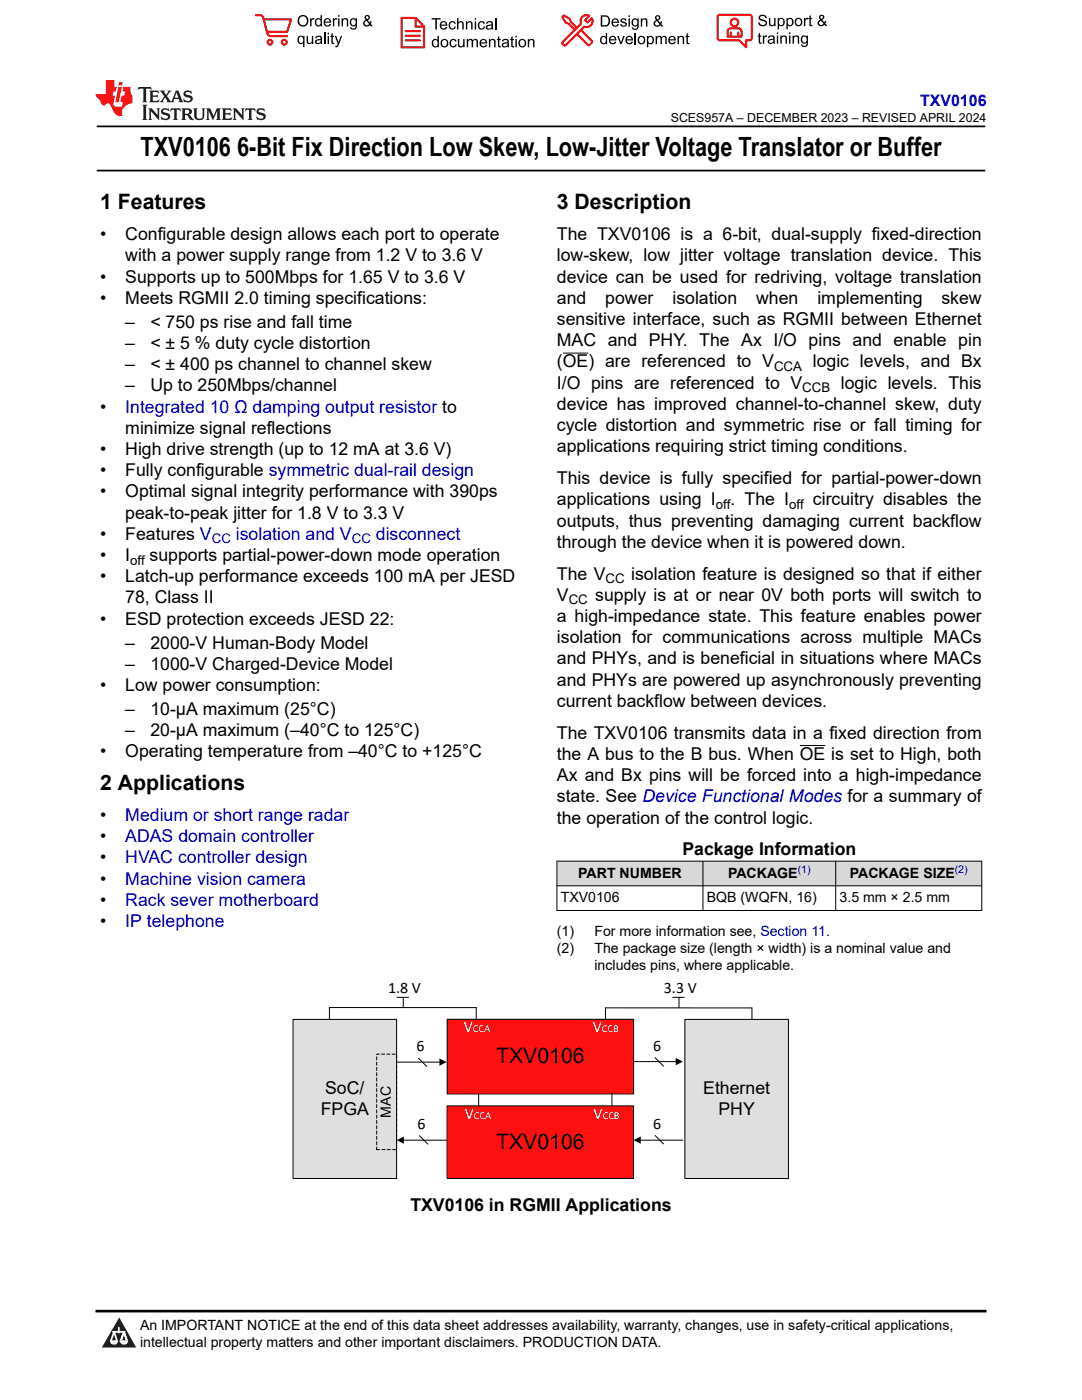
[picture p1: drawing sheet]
<svg xmlns="http://www.w3.org/2000/svg" width="216mm" height="279mm" viewBox="0 0 216 279" stroke-linecap="round" stroke-linejoin="round" font-family="sans-serif">
<path d="M19.3 25.2h177.3M19.3 34h177.3" fill="none" stroke="#000" stroke-width=".35"/>
<path d="M112.3 70.5h5.1M159.6 148.8h5.1" fill="none" stroke="#000" stroke-width=".2"/>
<g fill="#d8d8d8">
<path d="M111.1 171.9h84.8v4.9h-84.8z" fill-rule="evenodd"/>
<path d="M111.2 171.9h29v4.8h-29z" fill-rule="evenodd"/>
<path d="M140.3 171.9h26.4v4.8h-26.4z" fill-rule="evenodd"/>
<path d="M166.8 171.9h29v4.8h-29z" fill-rule="evenodd"/>
</g>
<path d="M111.1 171.9h84.9M111.1 176.8h84.9M111.1 171.8v10M140.3 171.8v10M166.8 171.8v10M195.9 171.8v10M111.1 181.7h84.9" fill="none" stroke="#000" stroke-width=".2"/>
<path d="M89.2 203.4h37.2v14.9h-37.2z" fill-rule="evenodd" fill="#ff1010"/>
<path d="M65.7 212h22M89.2 203.4h37.2v14.9h-37.2zM95 201.1v2.3M120.8 201.1v2.3M126.4 211.9h8.4M80.6 227.5h8.6" fill="none" stroke="#000" stroke-width=".2"/>
<path d="M87.7 211.2l1.4 .8-1.4 .7zM134.8 211.1l1.5 .8-1.5 .7zM79.1 227.5l1.5-.7v1.5z" fill="#000"/>
<path d="M58.5 203.4h20.6v31.8h-20.6z" fill-rule="evenodd" fill="#dfdfdf"/>
<path d="M58.5 203.4h20.6v31.8h-20.6z" fill="none" stroke="#000" stroke-width=".2"/>
<path d="M136.7 203.4h20.6v31.8h-20.6z" fill-rule="evenodd" fill="#dfdfdf"/>
<path d="M136.7 203.4h20.6v31.8h-20.6z" fill="none" stroke="#000" stroke-width=".2"/>
<path d="M75.2 210.4h3.9v19h-3.9z" fill="none" stroke="#000" stroke-width=".2" stroke-dasharray=".6 .4"/>
<path d="M89.2 220.7h37.2v14.5h-37.2z" fill-rule="evenodd" fill="#ff1010"/>
<g fill="none" stroke="#000" stroke-width=".2">
<path d="M79.2 199h2.3M80.5 199v2.1M134.2 199h2.3M135.5 199v2.1M83.5 211.2l1.7 1.7M95 201.1h-29.3v2.3M95.5 218.3v2.4M120.8 201.1l29.2 .1v2.1M122.1 218.3v2.4M130.7 211.1l1.7 1.7M83.7 226.7l1.7 1.6M89.2 220.7h37.2v14.5h-37.2z"/>
<path d="M127.9 227.5h8.4M130.7 226.6l1.7 1.7"/>
</g>
<path d="M126.4 227.5l1.5-.7v1.5z" fill="#000"/>
<path d="M0 0h215.9v23.8h-215.9z" fill-rule="evenodd" fill="#fff"/>
<path d="M27.7 17.4l-.2 .6 .5-.3h.6v.1v2.2l-.2 .4h1l-.2-.4v-2.2v-.1h.5l.5 .3-.1-.6zM29.8 18.1l.2 .4v1.5l-.2 .4h1.9l.1-.6a1.08 1.08 0 0 1-1.3 .2v-.7h.6l.4 .2v-.6l-.4 .2h-.6v-.6l.2-.1a1 1 0 0 1 1 .2l-.1-.5zM31.8 18.1l1 1.1-1 1.2h.9l-.2-.2 .4-.7 .5 .7-.2 .2h1.6l-.2-.2 .1-.4h1l.1 .4-.1 .2h.9l-.2-.3-.8-2h-.5l-1 2.2-.8-1.1 .9-1.1h-.8l.2 .2-.5 .7-.3-.7 .1-.2zM35.2 18.5l.4 1h-.8zM36.8 18.2a.65 .65 0 0 0-.2 .7 .65 .65 0 0 0 .6 .5l.7 .2 .1 .2a.79 .79 0 0 1-.7 .4 .79 .79 0 0 1-.7-.5l.1 .7 .2-.1a.93 .93 0 0 0 1.1 .1 .93 .93 0 0 0 .4-1 1.46 1.46 0 0 0-1.2-.6l-.1-.3a1.09 1.09 0 0 1 1.2 .2l-.2-.6-.1 .1-.6-.2zM28.4 20.9l.2 .4v2.3l-.2 .3h1l-.2-.3v-2.3l.2-.4zM29.6 21.6l.2 .4v1.6l-.2 .3h.8l-.3-.3v-1.4l1.7 1.8v-2l.2-.4h-.8l.2 .2 .1 1.1-1.2-1.3zM32.3 21.8a.65 .65 0 0 0-.2 .7 .65 .65 0 0 0 .7 .4l.6 .2 .1 .2a.79 .79 0 0 1-.7 .4 .79 .79 0 0 1-.7-.5l.1 .7 .2-.1a.93 .93 0 0 0 1.1 .1 .93 .93 0 0 0 .4-.9 1.46 1.46 0 0 0-1.2-.6l-.1-.4a1.09 1.09 0 0 1 1.2 .2l-.2-.6-.1 .1-.6-.1zM34.1 21.6l-.1 .7a.63 .63 0 0 1 .7-.4l.1 1.7-.3 .3h1l-.2-.3v-1.7a.66 .66 0 0 1 .8 .4l-.1-.7zM36.2 21.6l.2 .4v1.6l-.2 .3h.9l-.2-.2v-.7h.5l.1 .2a.79 .79 0 0 0 1.2 .6l-1-.9a.61 .61 0 0 0 .6-.6 .61 .61 0 0 0-.5-.6zM36.9 21.9h.2a.47 .47 0 0 1 .5 .1 .47 .47 0 0 1 .1 .5l-.2 .2h-.6zM38.5 21.6l.2 .2a2.27 2.27 0 0 0 .4 2 1.04 1.04 0 0 0 1.7-.7v-1.3l.2-.2h-.8l.2 .4v1.1a.6 .6 0 0 1-.6 .6 .6 .6 0 0 1-.6-.6v-1.1l.3-.4zM41.1 21.6l.2 .4v1.6l-.2 .3h.7l-.2-.3v-1.5l.9 1.9 .8-1.9v1.5l-.2 .3h1l-.3-.3v-1.6l.3-.4h-.8l-.7 1.5-.7-1.5zM44.3 21.6l.2 .4v1.6l-.2 .3h1.9l.1-.5a1.09 1.09 0 0 1-1.3 .1v-.6h.6l.4 .1v-.6l-.4 .2h-.6v-.6l.2-.1a1.01 1.01 0 0 1 1 .3l-.1-.6zM46.4 21.6l.3 .4v1.6l-.3 .3h.8l-.2-.3v-1.4l1.6 1.8v-2l.2-.4h-.7l.2 .2v1.1l-1.2-1.3zM49 21.6l-.1 .7a.63 .63 0 0 1 .8-.4v1.7l-.3 .3h1l-.2-.3v-1.7a.66 .66 0 0 1 .8 .4l-.1-.7zM51.4 21.8a.65 .65 0 0 0-.2 .7 .65 .65 0 0 0 .6 .4l.6 .2 .2 .2a.79 .79 0 0 1-.8 .4 .79 .79 0 0 1-.6-.5l.1 .7 .2-.1a.93 .93 0 0 0 1 .1 .93 .93 0 0 0 .5-.9 1.46 1.46 0 0 0-1.3-.6l-.1-.4a1.09 1.09 0 0 1 1.3 .2l-.2-.6-.2 .1-.5-.1z" fill="#231f20"/>
<path d="M21.1 16v2.8h-2.1l.1 .3 .9 1a.95 .95 0 0 0 .9 .9 .59 .59 0 0 1 .6-.4 .59 .59 0 0 1 .5 .4l.4 .8a1.59 1.59 0 0 0 2.1 1.3 1.61 1.61 0 0 1 1-2.2l1-.4-.1-1.5a1.59 1.59 0 0 1-.4-1.6h-1.4l-.2 .9h.5l-.1 .8h-.5l-.2 1v.2l.4 .1-.2 .9h-.6a.73 .73 0 0 1-1.1-.7l.3-1.5h-.5l.2-.8h.5l.2-.9h-.5v-1.4zM23.6 17.4l-.6 3h.7l.6-3zM23.8 16.4l-.1 .7h.7l.1-.7z" fill="#ed1c24"/>
<g fill="#000">
<path d="M59.4 4.2a1.12 1.12 0 0 1 2.2 0 1.12 1.12 0 0 1-2.2 0zM59.9 3.5a.89 .89 0 0 0-.1 1.1 .89 .89 0 0 0 1.1 .4 .88 .88 0 0 0 .3-1.3 .88 .88 0 0 0-1.3-.2z" fill-rule="evenodd"/>
<path d="M59.5 7.3l.5-.2 .5 .3v-.3h.3v2.3h-.3v-.8a.74 .74 0 0 1-1 0 .74 .74 0 0 1-.1-1zM59.8 7.5a.57 .57 0 0 0-.2 .7 .57 .57 0 0 0 .8 .2 .57 .57 0 0 0 .1-.7 .57 .57 0 0 0-.7-.2z" fill-rule="evenodd"/>
<path d="M61.9 3.6h.2v.3l.2-.2 .3-.1 .2 .1-.1 .3a.36 .36 0 0 0-.5 0 .36 .36 0 0 0 0 .4v.9h-.3z" fill-rule="evenodd"/>
<path d="M61.2 7.1h.3v.9a.41 .41 0 0 0 .4 .6 .41 .41 0 0 0 .3-.6v-.9h.3v1.7h-.2v-.3a.58 .58 0 0 1-.7 .3 .58 .58 0 0 1-.4-.6z" fill-rule="evenodd"/>
<path d="M63 3.8l.5-.2 .5 .2v-.8h.2v2.3h-.2v-.2a.75 .75 0 0 1-1-.1 .75 .75 0 0 1-.1-1zM63.2 4a.57 .57 0 0 0-.1 .7 .57 .57 0 0 0 .8 .2 .57 .57 0 0 0 .1-.7 .57 .57 0 0 0-.8-.2z" fill-rule="evenodd"/>
<path d="M63 7.3a.74 .74 0 0 1 1-.1 .74 .74 0 0 1 .3 .9v.7h-.3v-.2a.57 .57 0 0 1-.8 .2 .57 .57 0 0 1-.2-.8l1-.3a.41 .41 0 0 0-.4-.4 .41 .41 0 0 0-.4 .4l-.3-.1zM63.2 8.2a.35 .35 0 0 0 .2 .5 .35 .35 0 0 0 .5-.3l.1-.4z" fill-rule="evenodd"/>
<path d="M65.4 6.5h.3v.3h-.3zM65.4 7.1h.3v1.7h-.3z" fill-rule="evenodd"/>
<path d="M64.8 3.8a.76 .76 0 0 1 .9-.1 .76 .76 0 0 1 .4 .8h-1.2a.47 .47 0 0 0 .3 .6 .47 .47 0 0 0 .6-.4l.3 .1a.82 .82 0 0 1-1.3 .3 .82 .82 0 0 1 0-1.3zM65 4l-.1 .3h.9l-.3-.4z" fill-rule="evenodd"/>
<path d="M66.4 3.6h.3v.3l.1-.2 .4-.1 .1 .1-.1 .3a.36 .36 0 0 0-.4 0 .36 .36 0 0 0-.1 .4v.9h-.3z" fill-rule="evenodd"/>
<path d="M66.1 6.7l.3-.1v.5h.3v.3h-.3v.9l.1 .2h.2v.3a.41 .41 0 0 1-.4-.1 .41 .41 0 0 1-.2-.4v-.9h-.2v-.3h.2z" fill-rule="evenodd"/>
<path d="M66.8 7.1h.3l.4 1.4 .5-1.4h.3l-.6 1.7a.57 .57 0 0 1-.8 .6v-.3a.37 .37 0 0 0 .5-.3z" fill-rule="evenodd"/>
<path d="M67.5 3h.2v.3h-.2zM67.5 3.6h.2v1.7h-.2z" fill-rule="evenodd"/>
<path d="M68.2 3.6h.2v.3a.58 .58 0 0 1 .7-.3 .58 .58 0 0 1 .4 .7v1h-.3v-1a.4 .4 0 0 0-.4-.5 .4 .4 0 0 0-.4 .6v.9h-.2z" fill-rule="evenodd"/>
<path d="M70 3.8l.5-.2 .5 .2v-.2h.2v1.5a.71 .71 0 0 1-.5 .8 .71 .71 0 0 1-.8-.5h.2a.46 .46 0 0 0 .6 .3 .46 .46 0 0 0 .3-.6 .78 .78 0 0 1-1.1-.2 .78 .78 0 0 1 .1-1.1zM70.2 4a.53 .53 0 0 0-.1 .8 .53 .53 0 0 0 .8 0 .54 .54 0 0 0 0-.7 .54 .54 0 0 0-.7-.1z" fill-rule="evenodd"/>
<path d="M72.9 3.1a.53 .53 0 0 1 .8 .1 .53 .53 0 0 1-.3 .8l.4 .5 .1-.3 .3 .1-.2 .5 .3 .3-.2 .2-.3-.3a.71 .71 0 0 1-1.2 .1 .71 .71 0 0 1 .4-1.1l-.3-.5zM73 3.5a.3 .3 0 0 0 .6 0 .3 .3 0 0 0-.6 0zM72.9 4.3a.45 .45 0 0 0 0 .7 .45 .45 0 0 0 .7-.2l-.5-.6z" fill-rule="evenodd"/>
<path d="M86.1 3.6h1.8v.3h-.7v2h-.3v-2h-.8z" fill-rule="evenodd"/>
<path d="M86.3 8l.5-.2 .5 .2v-.8h.3v2.2h-.3v-.2a.76 .76 0 0 1-1 0 .76 .76 0 0 1-.1-1zM86.6 8.1a.58 .58 0 0 0-.2 .8 .58 .58 0 0 0 .8 .2 .58 .58 0 0 0 .1-.8 .58 .58 0 0 0-.7-.2z" fill-rule="evenodd"/>
<path d="M88.2 7.9a.81 .81 0 0 1 1.1 .2 .81 .81 0 0 1-.2 1.1 .81 .81 0 0 1-1.1-.1l-.1-.8zM88.3 8.1a.57 .57 0 0 0 0 .9 .57 .57 0 0 0 .8 0 .57 .57 0 0 0 0-.8 .57 .57 0 0 0-.8-.1z" fill-rule="evenodd"/>
<path d="M88 4.4a.77 .77 0 0 1 .9-.1 .77 .77 0 0 1 .4 .8h-1.3a.48 .48 0 0 0 .4 .6 .48 .48 0 0 0 .6-.3h.3a.83 .83 0 0 1-1.3 .4 .83 .83 0 0 1 0-1.4zM88.2 4.6l-.2 .3h1l-.3-.4z" fill-rule="evenodd"/>
<path d="M89.7 4.4a.7 .7 0 0 1 1.2 .3l-.2 .1a.45 .45 0 0 0-.6-.3 .45 .45 0 0 0-.3 .6 .45 .45 0 0 0 .3 .6 .45 .45 0 0 0 .6-.4h.3a.76 .76 0 0 1-1.1 .6 .76 .76 0 0 1-.3-1.1z" fill-rule="evenodd"/>
<path d="M89.9 8a.7 .7 0 0 1 1.2 .3h-.3a.45 .45 0 0 0-.5-.3 .45 .45 0 0 0-.3 .6 .45 .45 0 0 0 .3 .6 .45 .45 0 0 0 .6-.4l.2 .1a.76 .76 0 0 1-1 .5 .76 .76 0 0 1-.4-1.1z" fill-rule="evenodd"/>
<path d="M91.2 3.6h.3v.8a.59 .59 0 0 1 .7-.2 .59 .59 0 0 1 .3 .7v1h-.2v-1a.4 .4 0 0 0-.5-.4 .4 .4 0 0 0-.3 .5v.9h-.3z" fill-rule="evenodd"/>
<path d="M91.4 7.8h.2v.9a.41 .41 0 0 0 .5 .5 .41 .41 0 0 0 .3-.5v-.9h.3v1.6h-.3v-.2a.58 .58 0 0 1-.7 .3 .58 .58 0 0 1-.3-.7z" fill-rule="evenodd"/>
<path d="M93 4.2h.2v.3a.59 .59 0 0 1 .7-.3 .59 .59 0 0 1 .4 .7v1h-.3v-1a.41 .41 0 0 0-.4-.5 .41 .41 0 0 0-.4 .6v.9h-.2z" fill-rule="evenodd"/>
<path d="M93.1 7.8h.3v.2a.56 .56 0 0 1 1 0 .54 .54 0 0 1 .6-.2 .54 .54 0 0 1 .4 .5v1.1h-.3v-1a.34 .34 0 0 0-.3-.4 .34 .34 0 0 0-.4 .3v1.1h-.3v-1a.38 .38 0 0 0-.5-.4 .38 .38 0 0 0-.2 .6v.8h-.3z" fill-rule="evenodd"/>
<path d="M94.7 3.6h.3v.3h-.3zM94.7 4.2h.3v1.7h-.3z" fill-rule="evenodd"/>
<path d="M95.5 4.4a.7 .7 0 0 1 1.3 .3l-.3 .1a.45 .45 0 0 0-.6-.3 .45 .45 0 0 0-.3 .6 .45 .45 0 0 0 .3 .6 .45 .45 0 0 0 .6-.4h.3a.76 .76 0 0 1-1.1 .6 .76 .76 0 0 1-.3-1.1z" fill-rule="evenodd"/>
<path d="M95.9 8a.77 .77 0 0 1 .9-.2 .77 .77 0 0 1 .4 .9h-1.2a.48 .48 0 0 0 .3 .5 .48 .48 0 0 0 .6-.3h.3a.83 .83 0 0 1-1.3 .4 .83 .83 0 0 1 0-1.3zM96.1 8.1l-.1 .4h.9l-.2-.5z" fill-rule="evenodd"/>
<path d="M97.5 7.8h.3v.2a.59 .59 0 0 1 .7-.2 .59 .59 0 0 1 .4 .6v1h-.3v-1a.41 .41 0 0 0-.5-.4 .41 .41 0 0 0-.3 .5v.9h-.3z" fill-rule="evenodd"/>
<path d="M97.1 4.4a.74 .74 0 0 1 1-.1 .74 .74 0 0 1 .3 .9v.7h-.3v-.2a.59 .59 0 0 1-.8 .2 .59 .59 0 0 1-.3-.8l1.1-.3a.42 .42 0 0 0-.4-.4 .42 .42 0 0 0-.5 .4l-.2-.1zM97.3 5.3a.36 .36 0 0 0 .2 .5 .36 .36 0 0 0 .5-.2l.1-.5z" fill-rule="evenodd"/>
<path d="M99.4 7.4l.2-.2v.6h.3v.2h-.3v1l.1 .2h.2l.1 .2a.41 .41 0 0 1-.5 0 .41 .41 0 0 1-.1-.4v-1h-.2v-.2h.2z" fill-rule="evenodd"/>
<path d="M100.3 8a.74 .74 0 0 1 .9-.2 .74 .74 0 0 1 .3 .9l.1 .7h-.3v-.2a.59 .59 0 0 1-.8 .3 .59 .59 0 0 1-.3-.8l1-.3a.42 .42 0 0 0-.3-.4 .42 .42 0 0 0-.5 .3h-.3zM100.5 8.8a.36 .36 0 0 0 .1 .5 .36 .36 0 0 0 .5-.2l.2-.5z" fill-rule="evenodd"/>
<path d="M102 7.4l.3-.2v.6h.3v.2h-.3v1l.1 .2h.2v.2a.41 .41 0 0 1-.5 0 .41 .41 0 0 1-.1-.4v-1h-.2v-.2h.2z" fill-rule="evenodd"/>
<path d="M102.8 7.2h.3v.3h-.3zM102.8 7.8h.3v1.6h-.3z" fill-rule="evenodd"/>
<path d="M103.7 7.9a.81 .81 0 0 1 1.1 .2 .81 .81 0 0 1-.1 1.1 .81 .81 0 0 1-1.2-.1v-.8zM103.9 8.1a.57 .57 0 0 0-.1 .9 .57 .57 0 0 0 .8 0 .57 .57 0 0 0 0-.8 .57 .57 0 0 0-.7-.1z" fill-rule="evenodd"/>
<path d="M105.3 7.8h.3v.2a.59 .59 0 0 1 .7-.2 .59 .59 0 0 1 .4 .6v1h-.3v-1a.41 .41 0 0 0-.5-.4 .41 .41 0 0 0-.3 .5v.9h-.3z" fill-rule="evenodd"/>
<path d="M119.9 3.1h.7a1.12 1.12 0 0 1 1.1 1.1 1.12 1.12 0 0 1-1 1.1h-.8zM120.2 3.3v1.7h.4a.86 .86 0 0 0 .8-.8 .86 .86 0 0 0-.8-.9z" fill-rule="evenodd"/>
<path d="M119.9 7.4l.5-.3 .5 .3v-.8h.2v2.2h-.2v-.2a.75 .75 0 0 1-1 0 .75 .75 0 0 1-.1-1zM120.1 7.5a.57 .57 0 0 0-.1 .8 .57 .57 0 0 0 .8 .2 .57 .57 0 0 0 .1-.8 .57 .57 0 0 0-.8-.2z" fill-rule="evenodd"/>
<path d="M121.7 7.4a.76 .76 0 0 1 .9-.2 .76 .76 0 0 1 .4 .9h-1.2a.47 .47 0 0 0 .3 .5 .47 .47 0 0 0 .6-.3h.3a.82 .82 0 0 1-1.3 .4 .82 .82 0 0 1 0-1.3zM121.9 7.5l-.1 .3h.9l-.3-.4z" fill-rule="evenodd"/>
<path d="M122.2 3.9a.76 .76 0 0 1 .9-.2 .76 .76 0 0 1 .4 .9h-1.2a.47 .47 0 0 0 .4 .5 .47 .47 0 0 0 .5-.3h.3a.82 .82 0 0 1-1.3 .4 .82 .82 0 0 1 0-1.3zM122.5 4l-.2 .3h.9l-.2-.4z" fill-rule="evenodd"/>
<path d="M123.9 3.8a.71 .71 0 0 1 1.1 .3h-.2a.32 .32 0 0 0-.4-.3 .32 .32 0 0 0-.3 .4h.1a.75 .75 0 0 1 .9 .8 .72 .72 0 0 1-.7 .3 .72 .72 0 0 1-.7-.5h.3a.36 .36 0 0 0 .4 .4 .36 .36 0 0 0 .3-.5 .8 .8 0 0 1-.9-.7z" fill-rule="evenodd"/>
<path d="M123.2 7.2h.3l.4 1.3 .5-1.3h.3l-.7 1.6h-.2z" fill-rule="evenodd"/>
<path d="M125.4 3.1h.3v.3h-.3zM125.4 3.7h.3v1.6h-.3z" fill-rule="evenodd"/>
<path d="M125 7.4a.76 .76 0 0 1 .9-.2 .76 .76 0 0 1 .4 .9h-1.2a.47 .47 0 0 0 .3 .5 .47 .47 0 0 0 .6-.3h.3a.82 .82 0 0 1-1.3 .4 .82 .82 0 0 1 0-1.3zM125.2 7.5l-.1 .3h.9l-.2-.4z" fill-rule="evenodd"/>
<path d="M126.2 3.9l.5-.3 .5 .3v-.2h.2v1.4a.71 .71 0 0 1-.5 .8 .71 .71 0 0 1-.8-.5l.2 .1a.46 .46 0 0 0 .6 .2 .46 .46 0 0 0 .3-.6 .78 .78 0 0 1-1.1-.1 .78 .78 0 0 1 .1-1.1zM126.4 4a.53 .53 0 0 0-.1 .8 .53 .53 0 0 0 .8 0 .54 .54 0 0 0 0-.7 .54 .54 0 0 0-.7-.1z" fill-rule="evenodd"/>
<path d="M127.5 7.3a.8 .8 0 0 1 1.1 .2 .8 .8 0 0 1-.1 1.1 .8 .8 0 0 1-1.2-.1v-.8zM127.7 7.5a.56 .56 0 0 0-.1 .9 .56 .56 0 0 0 .8-.1 .56 .56 0 0 0 0-.7 .56 .56 0 0 0-.7-.1z" fill-rule="evenodd"/>
<path d="M127.9 3.7h.2v.2a.58 .58 0 0 1 .7-.2 .58 .58 0 0 1 .4 .6v1h-.3v-1a.4 .4 0 0 0-.4-.4 .4 .4 0 0 0-.4 .5v.9h-.2z" fill-rule="evenodd"/>
<path d="M129.1 7.2h.2v.2a.72 .72 0 0 1 1-.1 .72 .72 0 0 1 .2 1 .64 .64 0 0 1-.5 .5 .64 .64 0 0 1-.6-.2v.8h-.3zM129.5 7.5a.56 .56 0 0 0-.2 .8 .56 .56 0 0 0 .8 .2 .56 .56 0 0 0 .1-.8 .56 .56 0 0 0-.7-.2z" fill-rule="evenodd"/>
<path d="M130.8 7.2h.3v.2a.55 .55 0 0 1 .9 0 .53 .53 0 0 1 .6-.3 .53 .53 0 0 1 .4 .6v1.1h-.2v-1a.34 .34 0 0 0-.3-.4 .34 .34 0 0 0-.4 .3v1.1h-.3v-1a.37 .37 0 0 0-.5-.4 .37 .37 0 0 0-.2 .6v.8h-.3z" fill-rule="evenodd"/>
<path d="M130.8 3.2a.53 .53 0 0 1 .9 .1 .53 .53 0 0 1-.4 .8l.4 .5 .2-.4 .2 .1-.2 .5 .4 .3-.2 .3-.3-.4a.71 .71 0 0 1-1.2 .1 .71 .71 0 0 1 .3-1.1l-.2-.5zM130.9 3.6a.3 .3 0 0 0 .6 0 .3 .3 0 0 0-.6 0zM130.9 4.3a.45 .45 0 0 0 0 .7 .45 .45 0 0 0 .7-.2l-.5-.6z" fill-rule="evenodd"/>
<path d="M133.6 7.4a.76 .76 0 0 1 .9-.2 .76 .76 0 0 1 .3 .9h-1.2a.47 .47 0 0 0 .4 .5 .47 .47 0 0 0 .6-.3h.2a.82 .82 0 0 1-1.2 .4 .82 .82 0 0 1 0-1.3zM133.8 7.5l-.2 .3h1l-.3-.4z" fill-rule="evenodd"/>
<path d="M135.2 7.2h.2v.2a.58 .58 0 0 1 .7-.2 .58 .58 0 0 1 .4 .6v1h-.3v-1a.4 .4 0 0 0-.4-.4 .4 .4 0 0 0-.3 .5v.9h-.3z" fill-rule="evenodd"/>
<path d="M137 6.8l.3-.2v.6h.2v.2h-.2v1v.2h.2l.1 .2a.41 .41 0 0 1-.5 0 .41 .41 0 0 1-.1-.5v-.9h-.2v-.2h.2z" fill-rule="evenodd"/>
<path d="M151.6 3.1a.88 .88 0 0 1 1.4 .5h-.3a.49 .49 0 0 0-.5-.5 .49 .49 0 0 0-.5 .6l.1 .1a1.06 1.06 0 0 1 1.2 1 .95 .95 0 0 1-.9 .4 .95 .95 0 0 1-.8-.7h.3a.58 .58 0 0 0 .6 .5 .58 .58 0 0 0 .5-.6l-.2-.1a.95 .95 0 0 1-1.1-.9z" fill-rule="evenodd"/>
<path d="M151.4 6.7l.3-.2v.6h.2v.2h-.2v1v.2h.2l.1 .2a.41 .41 0 0 1-.5 0 .41 .41 0 0 1-.1-.5v-.9h-.2v-.2h.2z" fill-rule="evenodd"/>
<path d="M152.2 7.1h.3v.2l.1-.2h.4h.1l-.1 .3a.36 .36 0 0 0-.4 0 .36 .36 0 0 0-.1 .5v.8h-.3z" fill-rule="evenodd"/>
<path d="M153.3 7.3a.74 .74 0 0 1 1-.2 .74 .74 0 0 1 .3 .9l.1 .7h-.3l-.1-.2a.57 .57 0 0 1-.8 .3 .57 .57 0 0 1-.1-.9l.9-.2a.41 .41 0 0 0-.4-.4 .41 .41 0 0 0-.4 .3h-.3zM153.5 8.1a.35 .35 0 0 0 .2 .5 .35 .35 0 0 0 .5-.2l.1-.5z" fill-rule="evenodd"/>
<path d="M153.4 3.6h.3v.9a.41 .41 0 0 0 .4 .5 .41 .41 0 0 0 .4-.5v-.9h.2v1.6h-.2v-.2a.58 .58 0 0 1-.7 .2 .58 .58 0 0 1-.4-.6z" fill-rule="evenodd"/>
<path d="M155 6.5h.3v.3h-.3zM155 7.1h.3v1.6h-.3z" fill-rule="evenodd"/>
<path d="M155.2 3.6h.2v.2a.72 .72 0 0 1 1-.1 .72 .72 0 0 1 .2 1 .64 .64 0 0 1-.5 .5 .64 .64 0 0 1-.6-.2v.8h-.3zM155.6 3.9a.56 .56 0 0 0-.2 .8 .56 .56 0 0 0 .8 .2 .56 .56 0 0 0 .1-.8 .56 .56 0 0 0-.7-.2z" fill-rule="evenodd"/>
<path d="M155.7 7.1h.3v.2a.58 .58 0 0 1 .7-.2 .58 .58 0 0 1 .3 .6v1h-.3v-1a.4 .4 0 0 0-.4-.4 .4 .4 0 0 0-.3 .5v.9h-.3z" fill-rule="evenodd"/>
<path d="M156.9 3.6h.3v.2a.72 .72 0 0 1 .9-.1 .72 .72 0 0 1 .2 1 .64 .64 0 0 1-.4 .5 .64 .64 0 0 1-.7-.2v.8h-.3zM157.3 3.9a.56 .56 0 0 0-.1 .8 .56 .56 0 0 0 .7 .2 .56 .56 0 0 0 .2-.8 .56 .56 0 0 0-.8-.2z" fill-rule="evenodd"/>
<path d="M157.4 6.5h.3v.3h-.3zM157.4 7.1h.3v1.6h-.3z" fill-rule="evenodd"/>
<path d="M158.1 7.1h.3v.2a.58 .58 0 0 1 .7-.2 .58 .58 0 0 1 .4 .6v1h-.3v-1a.4 .4 0 0 0-.5-.4 .4 .4 0 0 0-.3 .5v.9h-.3z" fill-rule="evenodd"/>
<path d="M158.8 3.7a.8 .8 0 0 1 1.1 .2 .8 .8 0 0 1-.1 1.1 .8 .8 0 0 1-1.1-.1l-.1-.8zM159 3.9a.56 .56 0 0 0-.1 .9 .56 .56 0 0 0 .9 0 .56 .56 0 0 0-.1-.8 .56 .56 0 0 0-.7-.1z" fill-rule="evenodd"/>
<path d="M160 7.3l.5-.2 .5 .2v-.2h.2v1.4a.71 .71 0 0 1-.5 .9 .71 .71 0 0 1-.9-.5h.3a.46 .46 0 0 0 .6 .2 .46 .46 0 0 0 .2-.6 .78 .78 0 0 1-1-.1 .78 .78 0 0 1 .1-1.1zM160.2 7.4a.53 .53 0 0 0-.1 .8 .53 .53 0 0 0 .8 0 .54 .54 0 0 0 0-.7 .54 .54 0 0 0-.7-.1z" fill-rule="evenodd"/>
<path d="M160.4 3.6h.3v.2l.1-.2h.4h.1l-.1 .3a.36 .36 0 0 0-.4 0 .36 .36 0 0 0-.1 .5v.8h-.3z" fill-rule="evenodd"/>
<path d="M161.5 3.2l.3-.2v.6h.3v.2h-.3v1v.2h.3v.2a.41 .41 0 0 1-.5 0 .41 .41 0 0 1-.1-.5v-.9h-.2v-.2h.2z" fill-rule="evenodd"/>
<path d="M163.6 3.1a.53 .53 0 0 1 .8 .1 .53 .53 0 0 1-.3 .8l.4 .5 .1-.3h.3l-.2 .5 .3 .3-.2 .3-.3-.3a.71 .71 0 0 1-1.2 .1 .71 .71 0 0 1 .4-1.2l-.3-.5zM163.7 3.5a.3 .3 0 0 0 .5 0 .3 .3 0 0 0-.5 0zM163.6 4.2a.45 .45 0 0 0 0 .8 .45 .45 0 0 0 .7-.3l-.5-.6z" fill-rule="evenodd"/>
</g>
<path d="M64.8 6.5v2.3M98.9 3.6v2.3M126.8 6.6v2.2" fill="none" stroke="#000" stroke-width=".28"/>
<g fill="none" stroke="#de0000" stroke-width=".42">
<path d="M51.1 3l1 .1a1.4 1.4 0 0 1 .6 1.2l.7 2.5a.95 .95 0 0 0 1.1 .4h2.8M52.7 3.9h5.4l-.8 2.4h-4M80.1 3.6h2.8v1.7h1.7v4.2h-4.5zM81 7.1h2.8M81 6.2h2.8M81 8.1h2.8M82.9 3.6l1.7 1.7M115.1 5.5l-1.3-1.2-.1-.5-1.2-.7-.3 .3 .7 1.1 .5 .2 1.3 1.3M115.9 6l2.2 2.2v.3l-.5 .5h-.3l-2.2-2.2zM115.9 6l.7-.7a1.19 1.19 0 0 0 1.3-.3 1.19 1.19 0 0 0 .2-1.4l-.9 .9-.4-.5 .8-.8a1.19 1.19 0 0 0-1.4 .1 1.19 1.19 0 0 0-.2 1.4l-3.8 3.7v.3l.3 .3h.3l2.3-2.2M143.2 3.2l.4-.2h6l.4 .2v4.4l-.2 .4-.9 .1v1.3l-1.4-1.3h-3.9l-.4-.3zM145.4 5.8l.4-.1h1.6a.61 .61 0 0 1 .6 .6v1h-2.8v-1z"/>
<path d="M145.8 6.5v.8M147.3 6.5v.8"/>
<circle cx="53.9" cy="8.4" r=".49"/>
<circle cx="56.7" cy="8.4" r=".49"/>
<circle cx="146.6" cy="4.5" r=".75"/>
</g>
<path d="M0 261.4h215.9v18h-215.9z" fill-rule="evenodd" fill="#fff"/>
<path d="M23.8 262.9l3.4 6h-6.9z" fill="#231f20"/>
<path d="M22.1 267.7h1.3l-.4 .5h-.3a.55 .55 0 0 1-.6-.5z" fill-rule="evenodd" fill="#fff"/>
<path d="M22.1 267.7h1.3l-.4 .5h-.3a.55 .55 0 0 1-.6-.5z" fill="none" stroke="#231f20" stroke-width=".34"/>
<path d="M22.1 267.7h1.3l-.4 .5h-.5zM22.6 265.8h.1M22.6 265.8h2.3zM23.7 265.9h.1M23.7 264.9v1zM24 267.7h.1" fill="none" stroke="#fff" stroke-width=".34"/>
<path d="M24.7 265.8l-.7 1.9z" fill="#fff"/>
<path d="M24.7 265.8l-.7 1.9z" fill="none" stroke="#fff" stroke-width=".34"/>
<path d="M24.7 265.8l.7 1.9z" fill="#fff"/>
<path d="M22.8 265.8l-.7 1.9zM22.8 265.8l.6 1.9zM24.7 265.8l.7 1.9zM25.3 267.7h.1" fill="none" stroke="#fff" stroke-width=".34"/>
<path d="M24.1 267.7h1.3a.65 .65 0 0 1-.6 .5 .65 .65 0 0 1-.7-.5z" fill-rule="evenodd" fill="#fff"/>
<path d="M24.1 267.7h1.3a.65 .65 0 0 1-.6 .5 .65 .65 0 0 1-.7-.5z" fill="none" stroke="#231f20" stroke-width=".34"/>
<path d="M24 267.7h.1M24.1 267.7h1.3l-.4 .5h-.5z" fill="none" stroke="#fff" stroke-width=".34"/>
<path d="M19 261.7h177.8" fill="none" stroke="#000" stroke-width=".53"/>
<text font-size="5.3" x="28" y="31.2">TXV0106 6-Bit Fix Direction Low Skew, Low-Jitter Voltage Translator or Buffer</text>
<g font-size="4.2">
<text x="20" y="41.8">1 Features</text>
<text x="111.1" y="41.8">3 Description</text>
<text x="20" y="157.7">2 Applications</text>
<text x="99" y="212.1">TXV0106</text>
<text x="99" y="229.2">TXV0106</text>
</g>
<g font-size="3.5">
<text x="20" y="47.9">•</text>
<text x="25" y="47.9">Configurable design allows each port to operate</text>
<text x="111.1" y="47.9">The TXV0106 is a 6-bit, dual-supply fixed-direction</text>
<text x="25" y="52.2">with a power supply range from 1.2 V to 3.6 V</text>
<text x="111.1" y="52.2">low-skew, low jitter voltage translation device. This</text>
<text x="20" y="56.4">•</text>
<text x="25" y="56.4">Supports up to 500Mbps for 1.65 V to 3.6 V</text>
<text x="111.1" y="56.4">device can be used for redriving, voltage translation</text>
<text x="20" y="60.6">•</text>
<text x="25" y="60.6">Meets RGMII 2.0 timing specifications:</text>
<text x="25" y="65.4">–</text>
<text x="30" y="65.4">&lt; 750 ps rise and fall time</text>
<text x="111.1" y="60.6">and</text>
<text x="111.1" y="64.9">sensitive interface, such as RGMII between Ethernet</text>
<text x="120.8" y="60.6">power</text>
<text x="134.2" y="60.6">isolation</text>
<text x="150.9" y="60.6">when</text>
<text x="163.1" y="60.6">implementing</text>
<text x="187.9" y="60.6">skew</text>
<text x="25" y="69.6">–</text>
<text x="30" y="69.6">&lt; ± 5 % duty cycle distortion</text>
<text x="111.1" y="69.1">MAC and PHY. The Ax I/O pins and enable pin</text>
<text x="25" y="73.9">–</text>
<text x="30" y="73.9">&lt; ± 400 ps channel to channel skew</text>
<text x="111.1" y="77.6">I/O pins are referenced to V</text>
<text x="111.1" y="73.3">(OE) are referenced to V</text>
<text x="162.2" y="73.3">logic levels, and Bx</text>
<text x="167.8" y="77.6">logic levels. This</text>
<text x="20" y="82.3">•</text>
<text x="25" y="78.1">–</text>
<text x="30" y="78.1">Up to 250Mbps/channel</text>
<text x="111.1" y="81.8">device has improved channel-to-channel skew, duty</text>
<text x="25" y="86.6">minimize signal reflections</text>
<text x="111.1" y="86">cycle distortion and symmetric rise or fall timing for</text>
<text x="20" y="90.8">•</text>
<text x="20" y="95">•</text>
<text x="25" y="90.8">High drive strength (up to 12 mA at 3.6 V)</text>
<text x="25" y="95">Fully configurable symmetric dual-rail design</text>
<text x="111.1" y="90.3">applications requiring strict timing conditions.</text>
<text x="20" y="99.3">•</text>
<text x="25" y="99.3">Optimal signal integrity performance with 390ps</text>
<text x="111.1" y="96.6">This device is fully specified for partial-power-down</text>
<text x="111.1" y="100.9">applications using I</text>
<text x="145.8" y="100.9">. The I</text>
<text x="162.2" y="100.9">circuitry disables the</text>
<text x="20" y="107.7">•</text>
<text x="25" y="103.5">peak-to-peak jitter for 1.8 V to 3.3 V</text>
<text x="25" y="107.7">Features V</text>
<text x="111.1" y="105.1">outputs, thus preventing damaging current backflow</text>
<text x="20" y="112">•</text>
<text x="25" y="112">I</text>
<text x="29.9" y="112">supports partial-power-down mode operation</text>
<text x="111.1" y="109.3">through the device when it is powered down.</text>
<text x="20" y="116.2">•</text>
<text x="25" y="116.2">Latch-up performance exceeds 100 mA per JESD</text>
<text x="111.1" y="119.9">V</text>
<text x="111.1" y="115.7">The V</text>
<text x="118.8" y="119.9">supply is at or near 0V both ports will switch to</text>
<text x="125.9" y="115.7">isolation feature is designed so that if either</text>
<text x="20" y="124.7">•</text>
<text x="25" y="120.4">78, Class II</text>
<text x="25" y="124.7">ESD protection exceeds JESD 22:</text>
<text x="111.1" y="124.1">a high-impedance state. This feature enables power</text>
<text x="25" y="129.4">–</text>
<text x="30" y="129.4">2000-V Human-Body Model</text>
<text x="111.1" y="128.4">isolation for communications across multiple MACs</text>
<text x="20" y="137.9">•</text>
<text x="25" y="133.7">–</text>
<text x="25" y="137.9">Low power consumption:</text>
<text x="30" y="133.7">1000-V Charged-Device Model</text>
<text x="111.1" y="132.6">and PHYs, and is beneficial in situations where MACs</text>
<text x="111.1" y="136.8">and PHYs are powered up asynchronously preventing</text>
<text x="25" y="142.7">–</text>
<text x="30" y="142.7">10-µA maximum (25°C)</text>
<text x="111.1" y="141.1">current backflow between devices.</text>
<text x="25" y="146.9">–</text>
<text x="30" y="146.9">20-µA maximum (–40°C to 125°C)</text>
<text x="111.1" y="147.4">The TXV0106 transmits data in a fixed direction from</text>
<text x="20" y="151.1">•</text>
<text x="25" y="151.1">Operating temperature from –40°C to +125°C</text>
<text x="111.1" y="151.7">the A bus to the B bus. When OE is set to High, both</text>
<text x="111.1" y="155.9">Ax and Bx pins will be forced into a high-impedance</text>
<text x="111.1" y="160.1">state. See Device Functional Modes for a summary of</text>
<text x="20" y="163.8">•</text>
<text x="111.1" y="164.4">the operation of the control logic.</text>
<text x="20" y="168.1">•</text>
<text x="20" y="172.3">•</text>
<text x="136.2" y="170.7">Package Information</text>
<text x="20" y="176.5">•</text>
<text x="20" y="180.8">•</text>
<text x="20" y="185">•</text>
<text x="64.9" y="218.3">SoC/</text>
<text x="140.3" y="218.3">Ethernet</text>
<text x="64" y="222.5">FPGA</text>
<text x="143.4" y="222.5">PHY</text>
<text x="81.9" y="241.6">TXV0106 in RGMII Applications</text>
</g>
<g font-size="3.5" fill="#00f">
<text x="25" y="82.3">Integrated 10 Ω damping output resistor to</text>
<text x="47.1" y="107.7">isolation and V</text>
<text x="75" y="107.7">disconnect</text>
<text x="25" y="163.8">Medium or short range radar</text>
<text x="25" y="168.1">ADAS domain controller</text>
<text x="25" y="172.3">HVAC controller design</text>
<text x="25" y="176.5">Machine vision camera</text>
<text x="25" y="180.8">Rack sever motherboard</text>
<text x="25" y="185">IP telephone</text>
</g>
<text font-size="3.2" fill="#00f" x="183.6" y="21.1">TXV0106</text>
<g font-size="3.2">
<text x="77.5" y="198.1">1.8 V</text>
<text x="132.5" y="198.1">3.3 V</text>
<text x="83.1" y="209.8">6</text>
<text x="130.3" y="209.7">6</text>
<text x="83.3" y="225.3">6</text>
<text x="130.3" y="225.3">6</text>
</g>
<g font-size="3.2" fill="#fff">
<text x="92.6" y="206">V</text>
<text x="118.3" y="206">V</text>
<text x="92.7" y="223.2">V</text>
<text x="118.5" y="223.2">V</text>
</g>
<g font-size="2.8">
<text x="115.4" y="175.1">PART NUMBER</text>
<text x="145.3" y="175.1">PACKAGE</text>
<text x="169.6" y="175.1">PACKAGE SIZE</text>
<text x="111.9" y="180.1">TXV0106</text>
<text x="141" y="180.1">BQB (WQFN, 16)</text>
<text x="167.5" y="180.1">3.5 mm × 2.5 mm</text>
<text x="111.1" y="186.9">(1)</text>
<text x="111.1" y="190.2">(2)</text>
<text x="118.6" y="186.9">For more information see, Section 11.</text>
<text x="118.6" y="190.2">The package size (length × width) is a nominal value and</text>
<text x="118.6" y="193.6">includes pins, where applicable.</text>
<text x="78" y="223" transform="rotate(-90 78 223)">MAC</text>
<text x="27.9" y="265.5">An IMPORTANT NOTICE at the end of this data sheet addresses availability, warranty, changes, use in safety-critical applications,</text>
<text x="27.9" y="268.9">intellectual property matters and other important disclaimers. PRODUCTION DATA.</text>
</g>
<g font-size="2.6">
<text x="154.4" y="74">CCA</text>
<text x="160.1" y="78.3">CCB</text>
<text x="142.9" y="101.6">off</text>
<text x="157.5" y="101.6">off</text>
<text x="26" y="112.7">off</text>
<text x="120.8" y="116.4">CC</text>
<text x="113.5" y="120.6">CC</text>
</g>
<g font-size="2.6" fill="#00f">
<text x="42.3" y="108.4">CC</text>
<text x="70.2" y="108.4">CC</text>
</g>
<text font-size="2.5" x="133.8" y="24.3">SCES957A – DECEMBER 2023 – REVISED APRIL 2024</text>
<g font-size="2.1" fill="#00f">
<text x="159.2" y="174.2">(1)</text>
<text x="190.5" y="174.2">(2)</text>
</g>
<g font-size="2.1" fill="#fff">
<text x="94.4" y="206">CCA</text>
<text x="120.1" y="206">CCB</text>
<text x="94.5" y="223.2">CCA</text>
<text x="120.3" y="223.2">CCB</text>
</g>
</svg>
